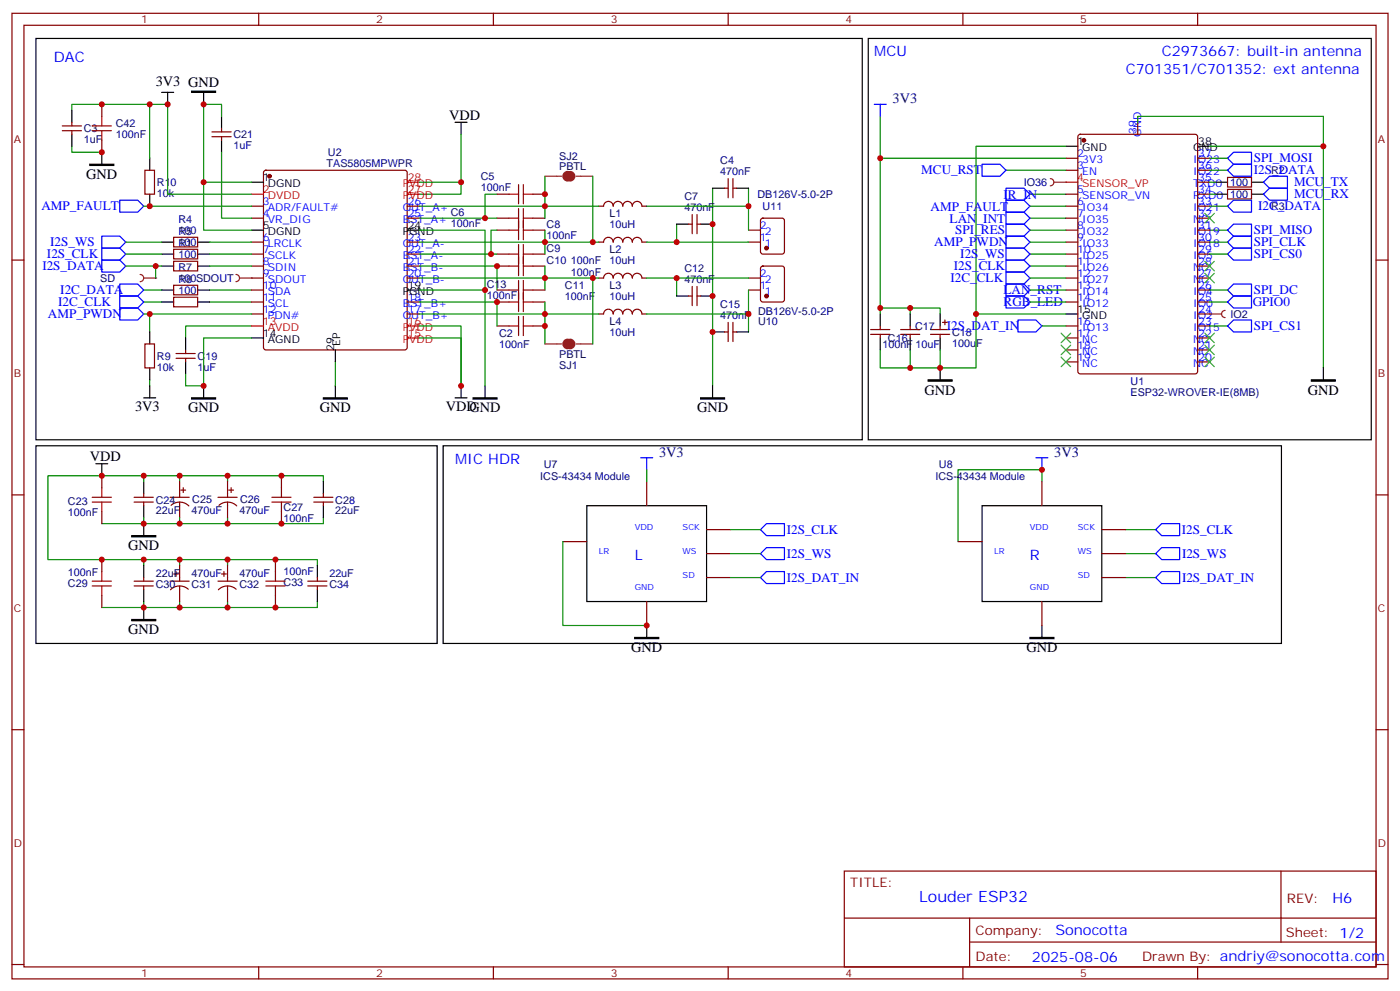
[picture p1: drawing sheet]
<svg xmlns="http://www.w3.org/2000/svg" width="412mm" height="292mm" viewBox="0 0 412 292" stroke-linecap="round" stroke-linejoin="round" font-family="sans-serif">
<g fill="none" stroke="#870000" stroke-width=".35">
<path d="M3.5 3.9h405.4v284.4h-405.4zM7.1 7.4h398.2v277.3h-398.2zM76.2 3.9v3.5M145.3 3.9v3.5M214.5 3.9v3.5M283.6 3.9v3.5M352.8 3.9v3.5M317.7 39.8l.5-.3h33.9l.6 .5 .1 69.4-.5 .6-34.1 .1-.6-.5-.1-69.3zM335.1 36v3.5M314 46.6h3.5M314 50.1h3.5M314 57.2h3.5"/>
<path d="M352.8 46.6h3.5M352.8 50.1h3.5M352.8 53.7h3.5M352.8 57.2h3.5M361.6 55.8h7.1v2.8h-7.1zM361.6 52.2h7.1v2.9h-7.1zM3.5 76.6h3.6M314 60.7h3.5M314 64.2h3.5M314 67.8h3.5M314 71.3h3.5M314 74.8h3.5"/>
<path d="M314 78.4h3.5M352.8 60.7h3.5M352.8 64.2h3.5M352.8 67.8h3.5M352.8 71.3h3.5M352.8 74.8h3.5M352.8 78.4h3.5M405.3 76.6h3.6M256.5 97h5.6M256.5 98.5h5.6M259.3 96v1M259.3 98.5v1"/>
<path d="M265.3 97h5.6M265.3 98.5h5.6M268.1 96v1M268.1 98.5v1M274.1 97h5.7M274.1 98.5h5.7M276.9 96v1M276.9 98.5v1M277.6 94.9h1.4M278.3 94.2v1.4M314 81.9h3.5M314 85.4h3.5"/>
<path d="M314 88.9h3.5M314 96h3.5M314 99.5h3.5M352.8 81.9h3.5M352.8 85.4h3.5M352.8 88.9h3.5M352.8 92.5h3.5M352.8 96h3.5M352.8 99.5h3.5M314 103h3.5M314 106.6h3.5M352.8 103h3.5"/>
<path d="M352.8 106.6h3.5M3.5 145.7h3.6M405.3 145.7h3.6M3.5 214.9h3.6M405.3 214.9h3.6M248.7 256.5h156.6v28.2h-156.6zM377.3 256.5v20.9M248.7 270.4h156.5M285.6 277.4h119.6M285.6 270.4v14.1M3.5 284h3.6M76.2 284.7v3.6"/>
<path d="M145.3 284.7v3.6M214.5 284.7v3.6M283.6 284.7v3.6M352.8 284.7v3.6M405.3 284h3.6"/>
</g>
<g fill="none" stroke="#008700" stroke-width=".35">
<path d="M259.3 34.3v12.3h54.7M335.1 36v-1.7h54.7v74M259.3 46.6v45.9M296.3 50.1h17.7M303.4 57.2h10.6M314 43.1h-26.5v49.4M356.3 57.2h1.8M356.3 50.1h5.3M356.3 43.1h33.5M356.3 53.7h1.8M356.3 46.6h5.3M303.4 78.4h10.6"/>
<path d="M303.4 64.2h10.6M303.4 74.8h10.6M356.3 67.8h5.3M356.3 74.8h5.3M356.3 71.3h5.3M259.3 90.7h8.8v1.8M268.1 90.7h8.8v1.8M303.4 88.9h10.6M303.4 85.4h10.6M314 92.5h-26.5v15.8h-10.6v-5.3M356.3 88.9h5.3M259.3 103v5.3h8.8"/>
<path d="M268.1 103v5.3h8.8"/>
</g>
<g fill="none" stroke="#00f" stroke-width=".35">
<path d="M257.5 30.7h3.6M259.3 30.7v3.6M289.3 48.4h5.3l1.7 1.7-1.7 1.8h-5.3zM296.3 55.4h5.3l1.8 1.8-1.8 1.7h-5.3zM361.6 50.1l1.8-1.7h5.3v3.5h-5.3zM361.6 46.6l1.8-1.8h5.3v3.6h-5.3zM372.2 53.7l1.7-1.8h5.3v3.5h-5.3zM373.9 55.4h5.3v3.5h-5.3l-1.7-1.7zM296.3 62.5h5.3l1.8 1.7-1.8 1.8h-5.3zM296.3 73.1h5.3l1.8 1.7-1.8 1.8h-5.3zM296.3 76.6h5.3l1.8 1.8-1.8 1.7h-5.3zM361.6 67.8l1.8-1.8h5.3v3.5h-5.3z"/>
<path d="M361.6 71.3l1.8-1.8h5.3v3.6h-5.3zM361.6 74.8l1.8-1.7h5.3v3.5h-5.3zM296.3 83.6h5.3l1.8 1.8-1.8 1.8h-5.3zM296.3 87.2h5.3l1.8 1.7-1.8 1.8h-5.3zM361.6 88.9l1.8-1.7h5.3v3.5h-5.3z"/>
</g>
<g fill="none" stroke="#000" stroke-width=".35">
<path d="M255.8 11.3h148.1v118.2h-148.1zM314 43.1h3.5M352.8 43.1h3.5M358.1 57.2h3.5M358.1 53.7h3.5M368.7 57.2h3.5M368.7 53.7h3.5M259.3 92.5v3.5M259.3 99.5v3.5M268.1 92.5v3.5M268.1 99.5v3.5M276.9 92.5v3.5"/>
<path d="M276.9 99.5v3.5M314 92.5h3.5M276.9 108.3v3.6M389.8 108.3v3.6"/>
</g>
<path d="M314 53.7h3.5" fill="none" stroke="#f00" stroke-width=".35"/>
<circle cx="319.3" cy="41.3" r=".53" fill="#870000" stroke="#870000" stroke-width=".35"/>
<path d="M273.4 111.9h7.1v.3h-7.1zM386.3 111.9h7v.3h-7z" fill="#000" stroke="#000" stroke-width=".35"/>
<g fill="none" stroke="#3c3" stroke-width=".35">
<path d="M354.9 76.9l2.8 2.9M354.9 62.8l2.8 2.9M357.7 76.9l-2.8 2.9M357.7 62.8l-2.8 2.9M312.6 98.1l2.8 2.8M315.4 98.1l-2.8 2.8M354.9 80.5l2.8 2.8M354.9 98.1l2.8 2.8M357.7 80.5l-2.8 2.8M357.7 98.1l-2.8 2.8M312.6 101.6l2.8 2.9M312.6 105.2l2.8 2.8"/>
<path d="M315.4 101.6l-2.8 2.9M315.4 105.2l-2.8 2.8M354.9 105.2l2.8 2.8M354.9 101.6l2.8 2.9M357.7 105.2l-2.8 2.8M357.7 101.6l-2.8 2.9"/>
</g>
<path d="M356.3 92.5h3.5M360.9 91.4a1.06 1.06 0 0 0-1.1 1.1 1.06 1.06 0 0 0 1.1 1" fill="none" stroke="#8c2424" stroke-width=".35"/>
<circle cx="356.3" cy="92.5" r=".18" fill="#8c2424"/>
<path d="M309.4 52.6a1.06 1.06 0 0 1 1 1.1 1.06 1.06 0 0 1-1 1M310.4 53.7h3.6" fill="none" stroke="#8c2424" stroke-width=".35"/>
<circle cx="314" cy="53.7" r=".18" fill="#8c2424"/>
<g fill="none" stroke="#008700" stroke-width=".35">
<path d="M44.1 30.7h-22.9v1.8M65.3 34.3v-3.6h-5.3v23h14.1M135.8 39.5v17.7h-12.3M21.2 43.1v1.7h8.8M44.1 46.6v-15.9h5.3v26.5h24.7M60 53.7v14.1h14.1M65.3 44.8v19.4h8.8M123.5 53.7h12.3M146.4 57.2h-3.5v7M160.5 51.9v12.3M174.6 51.9v19.4M209.9 55.4v58.2"/>
<path d="M220.5 55.4v5.3M37 71.3h10.6M37 78.4h10.6M37 74.8h10.6M42.3 60.7h31.8M61.7 71.3h12.4M61.7 78.4h12.4M61.7 74.8h12.4M123.5 67.8h19.4v17.6M123.5 60.7h52.9M123.5 71.3h52.9M123.5 74.8h22.9"/>
<path d="M123.5 78.4h22.9v7M123.5 64.2h22.9M146.4 67.8h-1.8v7M160.5 67.8v7M160.5 78.4v7M190.5 60.7h30v7.1M190.5 71.3h30M199.3 66v5.3M303.4 67.8h10.6M303.4 60.7h10.6M303.4 71.3h10.6M356.3 60.7h5.3"/>
<path d="M42.3 85.4h5.3M42.3 88.9h5.3M42.3 92.5h31.8M44.1 92.5v5.3M61.7 85.4h12.4M61.7 88.9h12.4M74.1 96h-19.4v3.5M74.1 99.5h-14.1v14.1h-5.3v-3.5M123.5 96h12.3v17.6v-14.1h-12.3M123.5 85.4h19.4v28.2M123.5 81.9h52.9M123.5 92.5h52.9"/>
<path d="M123.5 88.9h22.9v7.1M160.5 88.9v12.4M174.6 81.9v19.4M190.5 81.9h30M199.3 81.9v5.3M220.5 85.4v7.1h-30M220.5 92.5v5.3M303.4 81.9h10.6M306.9 96h7.1M356.3 96h5.3M356.3 85.4h5.3M44.1 111.9v1.7"/>
<path d="M98.8 106.6v7M42.3 140.1v1.8M42.3 152.4v1.8M52.9 141.9v-1.8h-38.8v24.7h28.2v1.7M52.9 140.1h14.1v1.8M52.9 152.4v1.8h-22.9M67 140.1h28.2v1.8M67 152.4v1.8h-14.1M95.2 152.4v1.8h-28.2M165.8 159.5v24.7h24.7M215.2 156h8.8M306.9 141.9v-3.6h-24.7v21.2"/>
<path d="M331.6 156h8.8M42.3 177.1v1.8h-12.3M42.3 164.8h10.6v1.7M52.9 177.1v1.8h-10.6M52.9 164.8h14.1v1.7M67 164.8h26.5v1.7M67 177.1v1.8h-14.1M93.5 177.1v1.8h-26.5M215.2 163h8.8M215.2 170.1h8.8M331.6 163h8.8M331.6 170.1h8.8"/>
</g>
<g fill="none" stroke="#00f" stroke-width=".35">
<path d="M35.3 58.9h5.3l1.7 1.8-1.7 1.8h-5.3zM296.3 58.9h5.3l1.8 1.8-1.8 1.8h-5.3zM30 69.5h5.3l1.7 1.8-1.7 1.8h-5.3zM30 73.1h5.3l1.7 1.7-1.7 1.8h-5.3zM30 76.6h5.3l1.7 1.8-1.7 1.7h-5.3zM296.3 66h5.3l1.8 1.8-1.8 1.7h-5.3zM296.3 69.5h5.3l1.8 1.8-1.8 1.8h-5.3zM361.6 60.7l1.8-1.8h5.3v3.6h-5.3zM35.3 83.6h5.3l1.7 1.8-1.7 1.8h-5.3zM35.3 87.2h5.3l1.7 1.7-1.7 1.8h-5.3zM35.3 90.7h5.3l1.7 1.8-1.7 1.7h-5.3zM296.3 80.1h5.3l1.8 1.8-1.8 1.7h-5.3z"/>
<path d="M299.9 94.2h5.3l1.7 1.8-1.7 1.8h-5.3zM361.6 85.4l1.8-1.8h5.3v3.6h-5.3zM361.6 96l1.8-1.8h5.3v3.6h-5.3zM188.7 134.8h3.6M190.5 134.8v3.5M305.2 134.8h3.5M306.9 134.8v3.5M224 156l1.8-1.8h5.3v3.5h-5.3zM342.2 154.2h5.3v3.5h-5.3l-1.8-1.7zM224 163l1.8-1.7h5.3v3.5h-5.3zM224 170.1l1.8-1.8h5.3v3.5h-5.3zM342.2 168.3h5.3v3.5h-5.3l-1.8-1.7z"/>
<path d="M342.2 161.3h5.3v3.5h-5.3l-1.8-1.8z"/>
</g>
<g fill="none" stroke="#870000" stroke-width=".35">
<path d="M18.3 38.5h5.7M18.3 37.1h5.7M21.2 36v1.1M21.2 38.5v1M30 30.7v3.6M62.4 38.8h5.7M65.3 37.8v1M30 41.3v3.5M42.7 50.1h2.8v7.1h-2.8zM62.4 40.3h5.7M65.3 40.3v1M77.8 50.3l.5-.2h40.9l.5 .2 .2 .5v51.5l-.2 .5-.5 .2h-40.9l-.5-.2-.2-.5v-51.5z"/>
<path d="M146.4 57.2h3.5M157 57.2h3.5M213.4 55.4h1.1M214.5 52.6v5.6M215.9 52.6v5.6M215.9 55.4h1.1M51.2 76.9h7v2.9h-7zM51.2 73.4h7v2.8h-7zM51.2 69.9h7v2.8h-7zM74.1 71.3h3.5M74.1 78.4h3.5M74.1 74.8h3.5"/>
<path d="M74.1 64.2h3.5M74.1 60.7h3.5M119.9 71.3h3.6M119.9 78.4h3.6M119.9 74.8h3.6M119.9 64.2h3.6M119.9 60.7h3.6M146.4 67.8h3.5M146.4 78.4h3.5M146.4 74.8h3.5M146.4 64.2h3.5M157 67.8h3.5"/>
<path d="M157 78.4h3.5M157 74.8h3.5M157 64.2h3.5M176.4 71.3h1.4a1.41 1.41 0 0 1 1.4-1.4 1.41 1.41 0 0 1 1.4 1.4 1.41 1.41 0 0 1 1.4-1.4 1.41 1.41 0 0 1 1.4 1.4 1.41 1.41 0 0 1 1.5-1.4 1.41 1.41 0 0 1 1.4 1.4 1.41 1.41 0 0 1 1.4-1.4 1.41 1.41 0 0 1 1.4 1.4h1.4M176.4 60.7h1.4a1.41 1.41 0 0 1 1.4-1.4 1.41 1.41 0 0 1 1.4 1.4M180.6 60.7a1.41 1.41 0 0 1 1.4-1.4 1.41 1.41 0 0 1 1.4 1.4M183.4 60.7a1.41 1.41 0 0 1 1.5-1.4 1.41 1.41 0 0 1 1.4 1.4M186.3 60.7a1.41 1.41 0 0 1 1.4-1.4 1.41 1.41 0 0 1 1.4 1.4M189.1 60.7h1.4M202.8 66h1.1M203.9 63.2v5.6M205.3 63.2v5.6"/>
<path d="M205.3 66h1.1M220.5 71.3h3.5M220.5 67.8h3.5M224.2 78.6l.5-.2h5.7l.6 .4 .1 9.4-.5 .7h-5.9l-.6-.4-.1-9.4zM224.2 64.4l.5-.2h5.7l.6 .5 .1 9.4-.5 .7h-5.9l-.6-.4-.1-9.5zM51.2 87.5h7v2.8h-7zM51.2 84h7v2.8h-7zM74.1 85.4h3.5M74.1 81.9h3.5M74.1 88.9h3.5M74.1 92.5h3.5M119.9 81.9h3.6"/>
<path d="M119.9 88.9h3.6M119.9 92.5h3.6M146.4 85.4h3.5M146.4 96h3.5M146.4 88.9h3.5M157 85.4h3.5M157 96h3.5M157 88.9h3.5M176.4 81.9h1.4a1.41 1.41 0 0 1 1.4-1.4 1.41 1.41 0 0 1 1.4 1.4 1.41 1.41 0 0 1 1.4-1.4 1.41 1.41 0 0 1 1.4 1.4 1.41 1.41 0 0 1 1.5-1.4 1.41 1.41 0 0 1 1.4 1.4 1.41 1.41 0 0 1 1.4-1.4 1.41 1.41 0 0 1 1.4 1.4h1.4M176.4 92.5h1.4M177.8 92.5a1.41 1.41 0 0 1 1.4-1.4 1.41 1.41 0 0 1 1.4 1.4M180.6 92.5a1.41 1.41 0 0 1 1.4-1.4 1.41 1.41 0 0 1 1.4 1.4"/>
<path d="M183.4 92.5a1.41 1.41 0 0 1 1.5-1.4 1.41 1.41 0 0 1 1.4 1.4M186.3 92.5a1.41 1.41 0 0 1 1.4-1.4 1.41 1.41 0 0 1 1.4 1.4h1.4M202.8 87.2h1.1M203.9 84.3v5.7M205.3 84.3v5.7M205.3 87.2h1.1M213.4 97.8h1.1M214.5 94.9v5.7M215.9 94.9v5.7M215.9 97.8h1.1M220.5 85.4h3.5M220.5 81.9h3.5"/>
<path d="M42.7 101.3h2.8v7h-2.8zM51.9 105.5h5.6M51.9 104.1h5.6M54.7 103v1.1M54.7 105.5v1.1M30 140.1v3.5M30 150.7v3.5M39.5 147.8h5.7M39.5 146.4h5.7M42.3 145.4v1M42.3 147.8v1.1M50.1 146.4h5.6"/>
<path d="M50.4 148.8a3.8 3.8 0 0 1 5.2 .2M52.9 141.9v4.5M52.9 147.8v4.6M53.3 144.3h1.4M54 143.6v1.4M64.2 146.4h5.6M64.5 148.8a3.8 3.8 0 0 1 5.2 .2M67 141.9v4.5M67 147.8v4.6M67.4 144.3h1.4M68.1 143.6v1.4M82.9 140.1v3.5"/>
<path d="M82.9 150.7v3.5M92.4 147.8h5.7M92.4 146.4h5.7M95.2 145.4v1M95.2 147.8v1.1M165.8 159.5h7.1M190.5 141.9v7M208.1 156h7.1M282.2 159.5h7.1M306.9 141.9v7M324.6 156h7M30 164.8v3.5"/>
<path d="M30 175.4v3.5M39.5 171.1h5.7M39.5 172.5h5.7M42.3 170.1v1M42.3 172.5v1.1M50.1 171.1h5.6M51.2 169h1.4M51.9 168.3v1.4M52.9 166.5v4.6M52.9 172.5v4.6M55.5 173.5a3.8 3.8 0 0 0-5.3 .2M64.2 171.1h5.6"/>
<path d="M65.3 169h1.4M66 168.3v1.4M67 166.5v4.6M67 172.5v4.6M69.6 173.5a3.8 3.8 0 0 0-5.3 .2M81.1 164.8v3.5M81.1 175.4v3.5M90.7 171.1h5.6M90.7 172.5h5.6M93.5 170.1v1M93.5 172.5v1.1M190.5 177.1v7.1"/>
<path d="M208.1 163h7.1M208.1 170.1h7.1M306.9 177.1v7.1M324.6 163h7M324.6 170.1h7"/>
</g>
<g fill="#870000" stroke="#870000" stroke-width=".35">
<circle cx="225.8" cy="87.2" r=".53"/>
<circle cx="225.8" cy="73.1" r=".53"/>
<circle cx="79.4" cy="51.9" r=".53"/>
</g>
<path d="M56.4 26.8h7.1v.4h-7.1zM26.5 48.4h7v.3h-7zM56.4 117.2h7.1v.3h-7.1zM95.2 117.2h7.1v.3h-7.1zM139.3 117.2h7.1v.3h-7.1zM206.4 117.2h7v.3h-7zM38.8 157.7h7.1v.4h-7.1zM38.8 182.4h7.1v.4h-7.1zM187 187.7h7v.4h-7zM303.4 187.7h7v.4h-7z" fill="#000" stroke="#000" stroke-width=".35"/>
<g fill="none" stroke="#000" stroke-width=".35">
<path d="M10.6 11.3h243.4v118.2h-243.4zM21.2 32.5v3.5M21.2 39.5v3.6M47.6 27.2h3.6M49.4 27.2v3.5M60 27.2v3.5M65.3 34.3v3.5M134.1 36h3.5M135.8 36v3.5M30 44.8v3.6M44.1 46.6v3.5M44.1 57.2v3.5"/>
<path d="M65.3 41.3v3.5M74.1 53.7h3.5M209.9 55.4h3.5M217 55.4h3.5M47.6 78.4h3.6M47.6 74.8h3.6M47.6 71.3h3.6M58.2 78.4h3.5M58.2 74.8h3.5M58.2 71.3h3.5M74.1 67.8h3.5M119.9 67.8h3.6"/>
<path d="M199.3 66h3.5M206.4 66h3.5M44.1 97.8v3.5M47.6 88.9h3.6M47.6 85.4h3.6M54.7 99.5v3.5M58.2 88.9h3.5M58.2 85.4h3.5M74.1 99.5h3.5M119.9 85.4h3.6M199.3 87.2h3.5M206.4 87.2h3.5"/>
<path d="M209.9 97.8h3.5M217 97.8h3.5M42.3 117.2h3.6M44.1 108.3v3.6M44.1 113.6v3.6M54.7 106.6v3.5M60 113.6v3.6M98.8 103v3.6M98.8 113.6v3.6M134.1 117.2h3.5M135.8 113.6v3.6M142.9 113.6v3.6"/>
<path d="M209.9 113.6v3.6M10.6 131.3h118.2v58.2h-118.2zM28.2 136.6h3.5M30 136.6v3.5M130.5 131.3h247v58.2h-247zM42.3 141.9v3.5M42.3 148.9v3.5M42.3 154.2v3.5M95.2 141.9v3.5M95.2 148.9v3.5M172.9 148.9h35.2v28.2h-35.2zM289.3 148.9h35.3v28.2h-35.3z"/>
<path d="M42.3 166.5v3.6M42.3 173.6v3.5M42.3 178.9v3.5M93.5 166.5v3.6M93.5 173.6v3.5M190.5 184.2v3.5M306.9 184.2v3.5"/>
</g>
<g fill="none" stroke="#a10000" stroke-width=".35">
<path d="M27.2 38.5h5.6M27.2 37.1h5.6M30 34.3v2.8M30 38.5v2.8M149.9 57.2h2.9M152.8 54.4v5.6M154.2 54.4v5.6M154.2 57.2h2.8M149.9 78.4h2.9M149.9 67.8h2.9M149.9 74.8h2.9M149.9 64.2h2.9"/>
<path d="M152.8 61.4v9.2M152.8 72v9.2M154.2 61.4v9.2M154.2 72v9.2M154.2 78.4h2.8M154.2 67.8h2.8M154.2 74.8h2.8M154.2 64.2h2.8M149.9 85.4h2.9M149.9 96h2.9M149.9 88.9h2.9M152.8 82.6v9.2"/>
<path d="M152.8 93.2v5.6M154.2 85.4h2.8M154.2 82.6v9.2M154.2 93.2v5.6M154.2 96h2.8M154.2 88.9h2.8M27.2 147.8h5.6M27.2 146.4h5.6M30 143.6v2.8M30 147.8v2.9M80.1 147.8h5.6M80.1 146.4h5.6"/>
<path d="M82.9 143.6v2.8M82.9 147.8v2.9M27.2 171.1h5.6M27.2 172.5h5.6M30 168.3v2.8M30 172.5v2.9M78.3 171.1h5.7M78.3 172.5h5.7M81.1 168.3v2.8M81.1 172.5v2.9"/>
</g>
<path d="M74.1 57.2h3.5M119.9 57.2h3.6M119.9 53.7h3.6M74.1 96h3.5M119.9 96h3.6M119.9 99.5h3.6" fill="none" stroke="#f00" stroke-width=".35"/>
<path d="M167.2 51.2a.71 .71 0 0 0-.7 .7 .71 .71 0 0 0 .7 .7M167.9 51.2a.71 .71 0 0 1 .7 .7 .71 .71 0 0 1-.7 .7M167.2 100.6a.71 .71 0 0 0-.7 .7 .71 .71 0 0 0 .7 .7M167.9 100.6a.71 .71 0 0 1 .7 .7 .71 .71 0 0 1-.7 .7" fill="none" stroke="#8c2424" stroke-width="1.8"/>
<path d="M160.5 51.9h5M169.7 51.9h4.9M69.5 80.8a1.06 1.06 0 0 1 1.1 1.1 1.06 1.06 0 0 1-1.1 1M70.6 81.9h3.5M160.5 101.3h5M169.7 101.3h4.9" fill="none" stroke="#8c2424" stroke-width=".35"/>
<circle cx="74.1" cy="81.9" r=".18" fill="#8c2424"/>
<path d="M41.3 80.8a1.06 1.06 0 0 1 1 1.1 1.06 1.06 0 0 1-1 1M42.3 81.9h3.6" fill="none" stroke="#8c2424" stroke-width=".35"/>
<circle cx="45.9" cy="81.9" r=".18" fill="#8c2424"/>
<path d="M45.9 78.4v3.5M190.5 138.3v3.6" fill="none" stroke="#008700" stroke-width=".35"/>
<g fill="#c00">
<circle cx="259.3" cy="46.6" r=".88"/>
<circle cx="259.3" cy="90.7" r=".88"/>
<circle cx="276.9" cy="108.3" r=".88"/>
<circle cx="268.1" cy="108.3" r=".88"/>
<circle cx="268.1" cy="90.7" r=".88"/>
<circle cx="389.8" cy="43.1" r=".88"/>
<circle cx="287.5" cy="92.5" r=".88"/>
<circle cx="82.9" cy="140.1" r=".88"/>
<circle cx="67" cy="140.1" r=".88"/>
<circle cx="82.9" cy="154.2" r=".88"/>
<circle cx="67" cy="154.2" r=".88"/>
<circle cx="81.1" cy="178.9" r=".88"/>
<circle cx="67" cy="178.9" r=".88"/>
<circle cx="81.1" cy="164.8" r=".88"/>
<circle cx="67" cy="164.8" r=".88"/>
<circle cx="135.8" cy="113.6" r=".88"/>
<circle cx="52.9" cy="178.9" r=".88"/>
<circle cx="42.3" cy="178.9" r=".88"/>
<circle cx="52.9" cy="164.8" r=".88"/>
<circle cx="42.3" cy="164.8" r=".88"/>
<circle cx="30" cy="164.8" r=".88"/>
<circle cx="135.8" cy="53.7" r=".88"/>
<circle cx="52.9" cy="154.2" r=".88"/>
<circle cx="52.9" cy="140.1" r=".88"/>
<circle cx="30" cy="140.1" r=".88"/>
<circle cx="42.3" cy="140.1" r=".88"/>
<circle cx="42.3" cy="154.2" r=".88"/>
<circle cx="146.4" cy="78.4" r=".88"/>
<circle cx="146.4" cy="88.9" r=".88"/>
<circle cx="144.6" cy="74.8" r=".88"/>
<circle cx="142.9" cy="64.2" r=".88"/>
<circle cx="30" cy="30.7" r=".88"/>
<circle cx="44.1" cy="30.7" r=".88"/>
<circle cx="30" cy="44.8" r=".88"/>
<circle cx="209.9" cy="97.8" r=".88"/>
<circle cx="209.9" cy="66" r=".88"/>
<circle cx="209.9" cy="87.2" r=".88"/>
<circle cx="220.5" cy="60.7" r=".88"/>
<circle cx="199.3" cy="71.3" r=".88"/>
<circle cx="199.3" cy="81.9" r=".88"/>
<circle cx="220.5" cy="92.5" r=".88"/>
<circle cx="44.1" cy="92.5" r=".88"/>
<circle cx="60" cy="113.6" r=".88"/>
<circle cx="44.1" cy="60.7" r=".88"/>
<circle cx="60" cy="53.7" r=".88"/>
<circle cx="142.9" cy="85.4" r=".88"/>
<circle cx="49.4" cy="30.7" r=".88"/>
<circle cx="160.5" cy="92.5" r=".88"/>
<circle cx="160.5" cy="81.9" r=".88"/>
<circle cx="160.5" cy="71.3" r=".88"/>
<circle cx="160.5" cy="60.7" r=".88"/>
<circle cx="60" cy="30.7" r=".88"/>
<circle cx="160.5" cy="57.2" r=".88"/>
<circle cx="160.5" cy="96" r=".88"/>
<circle cx="174.6" cy="81.9" r=".88"/>
<circle cx="174.6" cy="71.3" r=".88"/>
<circle cx="190.5" cy="184.2" r=".88"/>
<circle cx="45.9" cy="78.4" r=".88"/>
<circle cx="306.9" cy="138.3" r=".88"/>
</g>
<text font-size="4.6" fill="#00f" x="270.8" y="265.5">Louder ESP32</text>
<g font-size="4.2" fill="#00f">
<text x="257.5" y="16.6">MCU</text>
<text x="342.2" y="16.6">C2973667: built-in antenna</text>
<text x="15.9" y="18.4">DAC</text>
<text x="331.6" y="21.9">C701351/C701352: ext antenna</text>
<text x="134.1" y="136.6">MIC HDR</text>
<text x="187" y="164.8">L</text>
<text x="303.4" y="164.8">R</text>
<text x="392.5" y="265.8">H6</text>
<text x="310.9" y="275.3">Sonocotta</text>
<text x="304" y="283.1">2025-08-06</text>
</g>
<g font-size="4.2">
<text x="45.9" y="25.4">3V3 GND</text>
<text x="132.3" y="35.3">VDD</text>
<text x="25.4" y="52.6">GND</text>
<text x="272.3" y="116.2">GND</text>
<text x="385.2" y="116.2">GND</text>
<text x="39.8" y="121.1">3V3</text>
<text x="55.4" y="121.4">GND</text>
<text x="94.2" y="121.4">GND</text>
<text x="131.3" y="121.1">VDD</text>
<text x="138.3" y="121.4">GND</text>
<text x="205.3" y="121.4">GND</text>
<text x="26.5" y="135.9">VDD</text>
<text x="37.7" y="162">GND</text>
<text x="37.7" y="186.7">GND</text>
<text x="185.9" y="192">GND</text>
<text x="302.3" y="192">GND</text>
</g>
<g font-size="4.2" fill="#000080">
<text x="262.9" y="30.4">3V3</text>
<text x="194.1" y="134.5">3V3</text>
<text x="310.6" y="134.5">3V3</text>
</g>
<g font-size="3.9" fill="#00f">
<text x="369.4" y="47.8">SPI_MOSI</text>
<text x="271.4" y="51.4">MCU_RST</text>
<text x="369.4" y="51.3">I2S_DATA</text>
<text x="295.6" y="58.5">IR_IN</text>
<text x="381.2" y="54.8">MCU_TX</text>
<text x="381.2" y="58.3">MCU_RX</text>
<text x="12.2" y="62">AMP_FAULT</text>
<text x="274.1" y="62.1">AMP_FAULT</text>
<text x="279.7" y="65.5">LAN_INT</text>
<text x="370.6" y="62">I2C_DATA</text>
<text x="281.4" y="69">SPI_RES</text>
<text x="369.4" y="69">SPI_MISO</text>
<text x="13.8" y="76.1">I2S_CLK</text>
<text x="14.8" y="72.5">I2S_WS</text>
<text x="275.2" y="72.4">AMP_PWDN</text>
<text x="282.9" y="76.1">I2S_WS</text>
<text x="369.4" y="72.5">SPI_CLK</text>
<text x="369.4" y="76.1">SPI_CS0</text>
<text x="12.5" y="79.6">I2S_DATA</text>
<text x="280" y="83.1">I2C_CLK</text>
<text x="281" y="79.6">I2S_CLK</text>
<text x="17.8" y="86.6">I2C_DATA</text>
<text x="295.6" y="86.6">LAN_RST</text>
<text x="369.4" y="86.6">SPI_DC</text>
<text x="14.1" y="93.7">AMP_PWDN</text>
<text x="17.2" y="90.2">I2C_CLK</text>
<text x="295.6" y="90.2">RGB_LED</text>
<text x="369" y="90.2">GPIO0</text>
<text x="278.9" y="97.3">I2S_DAT_IN</text>
<text x="369.4" y="97.2">SPI_CS1</text>
<text x="231.7" y="157.2">I2S_CLK</text>
<text x="348.2" y="157.2">I2S_CLK</text>
<text x="231.8" y="164.2">I2S_WS</text>
<text x="348.2" y="164.2">I2S_WS</text>
<text x="231.8" y="171.3">I2S_DAT_IN</text>
<text x="348.2" y="171.3">I2S_DAT_IN</text>
</g>
<g font-size="3.9" fill="#800">
<text x="250.5" y="261.1">TITLE:</text>
<text x="379.1" y="265.8">REV:</text>
<text x="287.4" y="275.3">Company:</text>
<text x="378.7" y="275.9">Sheet: 1/2</text>
<text x="287.4" y="283">Date:</text>
<text x="336.4" y="283.1">Drawn By: andriy@sonocotta.com</text>
</g>
<g font-size="3.2" fill="#800">
<text x="41.6" y="6.9">1</text>
<text x="110.8" y="6.9">2</text>
<text x="179.9" y="6.9">3</text>
<text x="249.1" y="6.9">4</text>
<text x="318.2" y="6.9">5</text>
<text x="4.1" y="42">A</text>
<text x="405.9" y="42">A</text>
<text x="4.1" y="111.2">B</text>
<text x="405.9" y="111.2">B</text>
<text x="4.1" y="180.3">C</text>
<text x="405.9" y="180.3">C</text>
<text x="4.1" y="249.4">D</text>
<text x="405.9" y="249.4">D</text>
<text x="41.6" y="287.7">1</text>
<text x="110.8" y="287.7">2</text>
<text x="179.9" y="287.7">3</text>
<text x="249.1" y="287.7">4</text>
<text x="318.2" y="287.7">5</text>
</g>
<g font-size="3.2" fill="#000080">
<text x="24.7" y="38.9">C3</text>
<text x="34.1" y="40.7">100nF</text>
<text x="34.1" y="37.5">C42</text>
<text x="68.8" y="40.7">C21</text>
<text x="24.7" y="42.1">1uF</text>
<text x="68.8" y="43.9">1uF</text>
<text x="96.6" y="45.8">U2</text>
<text x="164.7" y="47">SJ2</text>
<text x="96.2" y="49.1">TAS5805MPWPR</text>
<text x="141.6" y="53">C5</text>
<text x="164.7" y="50.1">PBTL</text>
<text x="212.2" y="51.5">470nF</text>
<text x="212.2" y="48.3">C4</text>
<text x="374.5" y="51.2">R2</text>
<text x="46.2" y="58.1">10k</text>
<text x="46.2" y="54.8">R10</text>
<text x="141.6" y="56.3">100nF</text>
<text x="201.6" y="58.9">C7</text>
<text x="223.1" y="58.3">DB126V-5.0-2P</text>
<text x="301.6" y="54.8">IO36</text>
<text x="362.4" y="58.3">100</text>
<text x="362.4" y="54.8">100</text>
<text x="52.6" y="65.6">R4</text>
<text x="132.8" y="63.6">C6</text>
<text x="179.5" y="63.9">L1</text>
<text x="201.6" y="62.1">470nF</text>
<text x="224.6" y="61.8">U11</text>
<text x="374.5" y="61.8">R3</text>
<text x="52.6" y="69.2">R5</text>
<text x="52.6" y="68.8">100</text>
<text x="132.8" y="66.9">100nF</text>
<text x="161" y="70.4">100nF</text>
<text x="161" y="67.2">C8</text>
<text x="179.5" y="67.2">10uH</text>
<text x="52.6" y="75.9">100</text>
<text x="52.6" y="72.7">R1</text>
<text x="52.6" y="72.4">100</text>
<text x="161" y="77.8">C10</text>
<text x="161" y="74.2">C9</text>
<text x="168.2" y="77.8">100nF</text>
<text x="179.5" y="77.8">10uH</text>
<text x="179.5" y="74.4">L2</text>
<text x="29.5" y="83">SD</text>
<text x="52.6" y="83.3">R8</text>
<text x="52.6" y="82.9">100SDOUT</text>
<text x="52.6" y="79.7">R7</text>
<text x="168.2" y="81.3">100nF</text>
<text x="201.6" y="83.3">470nF</text>
<text x="201.6" y="80.1">C12</text>
<text x="52.6" y="86.5">100</text>
<text x="143.4" y="88">100nF</text>
<text x="143.4" y="84.8">C13</text>
<text x="166.4" y="88.4">100nF</text>
<text x="166.4" y="85.1">C11</text>
<text x="179.5" y="88.3">10uH</text>
<text x="179.5" y="85">L3</text>
<text x="179.5" y="95.6">L4</text>
<text x="212.2" y="93.9">470nF</text>
<text x="212.2" y="90.7">C15</text>
<text x="223.3" y="92.7">DB126V-5.0-2P</text>
<text x="223.3" y="95.8">U10</text>
<text x="362.5" y="93.6">IO2</text>
<text x="147" y="99.2">C2</text>
<text x="179.5" y="98.9">10uH</text>
<text x="261.6" y="100.7">C16</text>
<text x="269.5" y="97.1">C17</text>
<text x="280.5" y="98.9">C18</text>
<text x="46.2" y="105.9">R9</text>
<text x="58.2" y="105.9">C19</text>
<text x="147" y="102.4">100nF</text>
<text x="164.7" y="105.5">PBTL</text>
<text x="259.9" y="102.4">100nF</text>
<text x="269.6" y="102.4">10uF</text>
<text x="280.5" y="102.1">100uF</text>
<text x="46.2" y="109.2">10k</text>
<text x="58.2" y="109.1">1uF</text>
<text x="164.7" y="108.6">SJ1</text>
<text x="333" y="113.4">U1</text>
<text x="333" y="116.7">ESP32-WROVER-IE(8MB)</text>
<text x="160.2" y="137.7">U7</text>
<text x="276.6" y="137.7">U8</text>
<text x="159.1" y="141.2">ICS-43434 Module</text>
<text x="275.6" y="141.2">ICS-43434 Module</text>
<text x="20" y="148.7">C23</text>
<text x="45.9" y="148.3">C24</text>
<text x="56.6" y="148.2">C25</text>
<text x="70.8" y="148.2">C26</text>
<text x="98.8" y="148.3">C28</text>
<text x="20" y="151.9">100nF</text>
<text x="45.9" y="151.5">22uF</text>
<text x="56.4" y="151.5">470uF</text>
<text x="70.6" y="151.5">470uF</text>
<text x="83.5" y="153.6">100nF</text>
<text x="83.5" y="150.4">C27</text>
<text x="98.8" y="151.5">22uF</text>
<text x="20" y="169.6">100nF</text>
<text x="20" y="172.8">C29</text>
<text x="45.9" y="170">22uF</text>
<text x="45.9" y="173.2">C30</text>
<text x="56.4" y="170">470uF</text>
<text x="56.4" y="173.2">C31</text>
<text x="70.6" y="170">470uF</text>
<text x="70.6" y="173.2">C32</text>
<text x="83.5" y="169.4">100nF</text>
<text x="83.5" y="172.6">C33</text>
<text x="97" y="170">22uF</text>
<text x="97" y="173.2">C34</text>
</g>
<g font-size="3.2" fill="#00f">
<text x="334.8" y="39.5" transform="rotate(-90 334.8 39.5)">39</text>
<text x="336.2" y="40.3" transform="rotate(-90 336.2 40.3)">GND</text>
<text x="317.3" y="46.2">2</text>
<text x="353" y="46.2">37</text>
<text x="317.3" y="49.8">3</text>
<text x="318.8" y="51.5">EN</text>
<text x="318.8" y="48">3V3</text>
<text x="351.5" y="48">IO23</text>
<text x="351.5" y="51.5">IO22</text>
<text x="353" y="49.8">36</text>
<text x="353" y="53.3">35</text>
<text x="317.3" y="56.8">5</text>
<text x="318.8" y="58.6">SENSOR_VN</text>
<text x="351.5" y="55.1">TXD0</text>
<text x="351.5" y="58.6">RXD0</text>
<text x="353" y="56.8">34</text>
<text x="77.4" y="60.4">3</text>
<text x="77.4" y="63.9">4</text>
<text x="78.9" y="62.1">ADR/FAULT#</text>
<text x="78.9" y="65.7">VR_DIG</text>
<text x="118.6" y="65.7">BST_A+</text>
<text x="118.6" y="62.1">OUT_A+</text>
<text x="120.1" y="63.9">25</text>
<text x="120.1" y="60.4">26</text>
<text x="317.3" y="63.9">7</text>
<text x="317.3" y="60.4">6</text>
<text x="318.8" y="65.7">IO35</text>
<text x="318.8" y="62.1">IO34</text>
<text x="351.5" y="62.1">IO21</text>
<text x="351.5" y="65.7">NC</text>
<text x="353" y="60.4">33</text>
<text x="353" y="63.9">32</text>
<text x="77.4" y="70.9">6</text>
<text x="120.1" y="70.9">23</text>
<text x="223.8" y="70.9">1</text>
<text x="223.8" y="67.4">2</text>
<text x="225.3" y="69.2">2</text>
<text x="317.3" y="70.9">9</text>
<text x="317.3" y="67.4">8</text>
<text x="318.8" y="69.2">IO32</text>
<text x="351.5" y="69.2">IO19</text>
<text x="353" y="67.4">31</text>
<text x="353" y="70.9">30</text>
<text x="77.4" y="74.5">7</text>
<text x="77.4" y="78">8</text>
<text x="78.9" y="72.7">LRCLK</text>
<text x="78.9" y="76.2">SCLK</text>
<text x="118.6" y="76.2">BST_A-</text>
<text x="118.6" y="72.7">OUT_A-</text>
<text x="120.1" y="78">21</text>
<text x="120.1" y="74.5">22</text>
<text x="225.3" y="72.7">1</text>
<text x="317.3" y="78">11</text>
<text x="317.3" y="74.5">10</text>
<text x="318.8" y="76.2">IO25</text>
<text x="318.8" y="72.7">IO33</text>
<text x="351.5" y="72.7">IO18</text>
<text x="351.5" y="76.2">IO5</text>
<text x="353" y="74.5">29</text>
<text x="353" y="78">28</text>
<text x="77.4" y="81.5">9</text>
<text x="78.9" y="79.8">SDIN</text>
<text x="78.9" y="83.3">SDOUT</text>
<text x="118.6" y="83.3">OUT_B-</text>
<text x="118.6" y="79.8">BST_B-</text>
<text x="120.1" y="81.5">20</text>
<text x="223.8" y="81.5">2</text>
<text x="225.3" y="83.3">2</text>
<text x="317.3" y="81.5">12</text>
<text x="318.8" y="83.3">IO27</text>
<text x="318.8" y="79.8">IO26</text>
<text x="351.5" y="79.8">NC</text>
<text x="351.5" y="83.3">NC</text>
<text x="353" y="81.5">27</text>
<text x="77.4" y="85.1">10</text>
<text x="77.4" y="88.6">11</text>
<text x="78.9" y="86.8">SDA</text>
<text x="120.1" y="88.6">18</text>
<text x="223.8" y="85.1">1</text>
<text x="225.3" y="86.8">1</text>
<text x="317.3" y="88.6">14</text>
<text x="317.3" y="85.1">13</text>
<text x="318.8" y="86.8">IO14</text>
<text x="351.5" y="86.8">IO4</text>
<text x="353" y="85.1">26</text>
<text x="353" y="88.6">25</text>
<text x="77.4" y="92.1">12</text>
<text x="78.9" y="90.3">SCL</text>
<text x="78.9" y="93.9">PDN#</text>
<text x="118.6" y="93.9">OUT_B+</text>
<text x="118.6" y="90.3">BST_B+</text>
<text x="120.1" y="92.1">17</text>
<text x="317.3" y="95.6">16</text>
<text x="318.8" y="90.3">IO12</text>
<text x="351.5" y="90.3">IO0</text>
<text x="351.5" y="93.9">IO2</text>
<text x="353" y="92.1">24</text>
<text x="353" y="95.6">23</text>
<text x="317.3" y="99.2">17</text>
<text x="318.8" y="100.9">NC</text>
<text x="318.8" y="97.4">IO13</text>
<text x="351.5" y="97.4">IO15</text>
<text x="351.5" y="100.9">NC</text>
<text x="353" y="99.2">22</text>
<text x="317.3" y="106.2">19</text>
<text x="317.3" y="102.7">18</text>
<text x="318.8" y="108">NC</text>
<text x="318.8" y="104.5">NC</text>
<text x="351.5" y="104.5">NC</text>
<text x="351.5" y="108">NC</text>
<text x="353" y="102.7">21</text>
<text x="353" y="106.2">20</text>
</g>
<g font-size="3.2">
<text x="317.3" y="42.7">1</text>
<text x="318.8" y="44.5">GND</text>
<text x="351.5" y="44.5">GND</text>
<text x="353" y="42.7">38</text>
<text x="77.4" y="53.3">1</text>
<text x="78.9" y="55.1">DGND</text>
<text x="77.4" y="67.4">5</text>
<text x="78.9" y="69.2">DGND</text>
<text x="118.6" y="69.2">PGND</text>
<text x="120.1" y="67.4">24</text>
<text x="118.6" y="86.8">PGND</text>
<text x="120.1" y="85.1">19</text>
<text x="317.3" y="92.1">15</text>
<text x="318.8" y="93.9">GND</text>
<text x="77.4" y="99.2">14</text>
<text x="78.9" y="100.9">AGND</text>
<text x="100.2" y="101.7" transform="rotate(-90 100.2 101.7)">EP</text>
<text x="98.4" y="103.2" transform="rotate(-90 98.4 103.2)">29</text>
</g>
<g font-size="3.2" fill="#f00">
<text x="120.1" y="53.3">28</text>
<text x="317.3" y="53.3">4</text>
<text x="77.4" y="56.8">2</text>
<text x="78.9" y="58.6">DVDD</text>
<text x="118.6" y="58.6">PVDD</text>
<text x="118.6" y="55.1">PVDD</text>
<text x="120.1" y="56.8">27</text>
<text x="318.8" y="55.1">SENSOR_VP</text>
<text x="77.4" y="95.6">13</text>
<text x="120.1" y="95.6">16</text>
<text x="78.9" y="97.4">AVDD</text>
<text x="118.6" y="100.9">PVDD</text>
<text x="118.6" y="97.4">PVDD</text>
<text x="120.1" y="99.2">15</text>
</g>
<g font-size="2.5" fill="#00f">
<text x="187" y="156">VDD</text>
<text x="201.1" y="156">SCK</text>
<text x="303.4" y="156">VDD</text>
<text x="317.5" y="156">SCK</text>
<text x="176.4" y="163">LR</text>
<text x="201.1" y="163">WS</text>
<text x="292.8" y="163">LR</text>
<text x="317.5" y="163">WS</text>
<text x="187" y="173.6">GND</text>
<text x="201.1" y="170.1">SD</text>
<text x="303.4" y="173.6">GND</text>
<text x="317.5" y="170.1">SD</text>
</g>
</svg>
